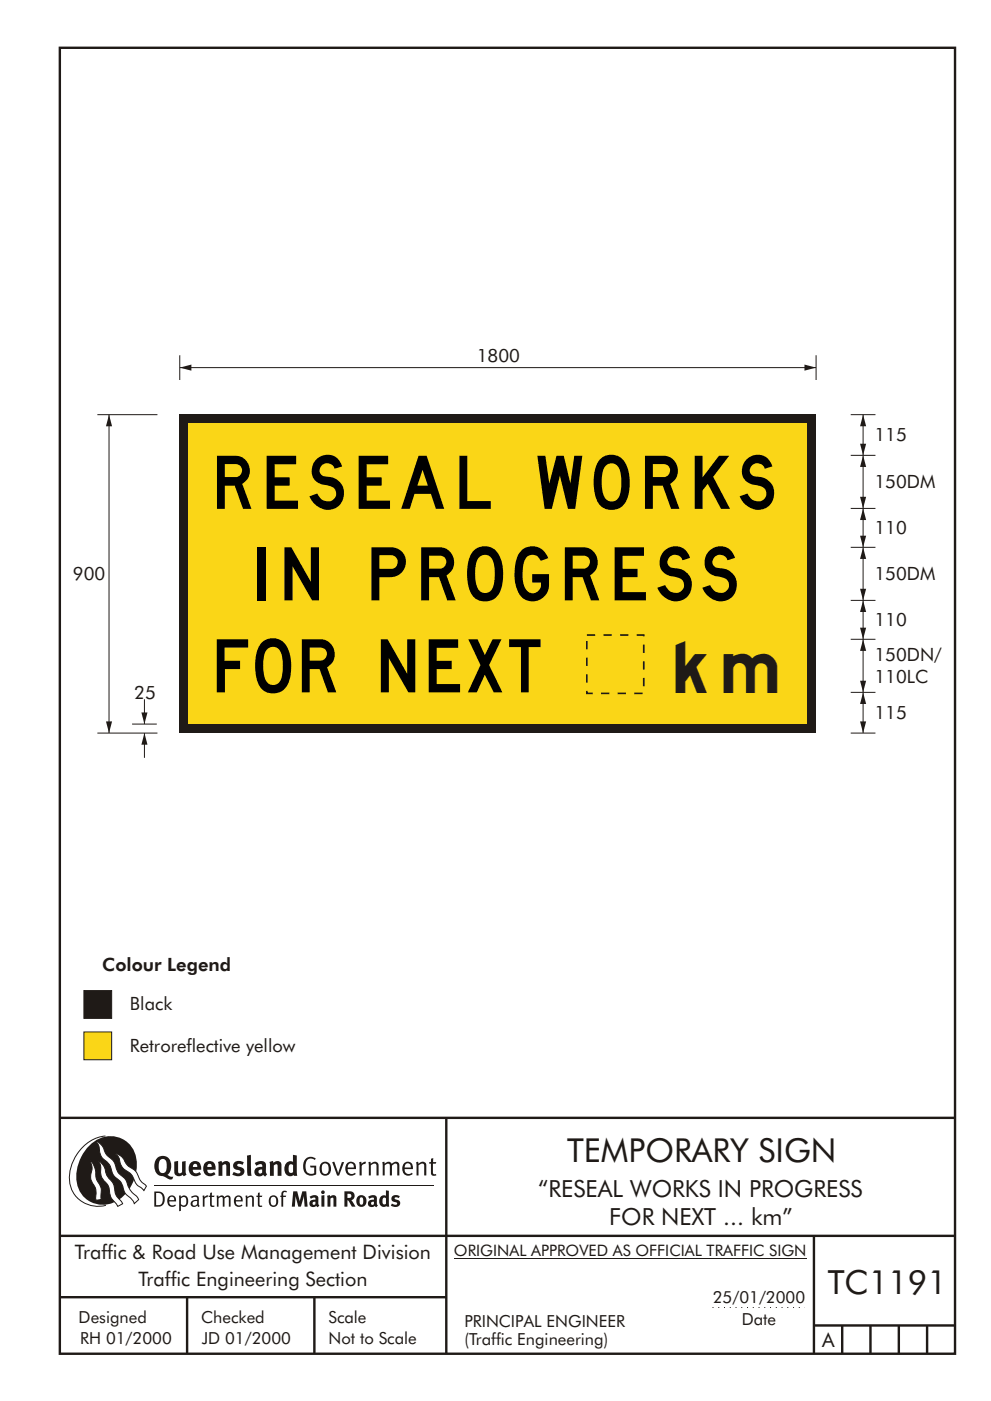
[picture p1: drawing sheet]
<svg xmlns="http://www.w3.org/2000/svg" width="210mm" height="297mm" viewBox="0 0 210 297" stroke-linecap="round" stroke-linejoin="round" font-family="sans-serif">
<path d="M151.2 277.2h19.5" fill="none" stroke="#1f1a17" stroke-width=".21" stroke-dasharray=".2 1" stroke-linecap="butt"/>
<g fill="none" stroke="#1f1a17" stroke-width=".51">
<path d="M12.7 10.1h189.9v276.9h-189.9zM12.7 237h189.8M94.7 236.9v50.1M12.7 262h190M12.7 275h82M39.7 275v12M66.7 275v12M172.7 262v25M172.7 281h30M178.7 281v6M184.7 281v6M190.7 281v6"/>
<path d="M196.7 281v6"/>
</g>
<path d="M96.3 266.7h74.7" fill="none" stroke="#1f1a17" stroke-width=".21"/>
<path d="M17.8 218.8h5.9v5.9h-5.9z" fill-rule="evenodd" fill="#fad617" stroke="#1f1a17" stroke-width=".21"/>
<path d="M17.8 210h5.9v5.9h-5.9z" fill-rule="evenodd" fill="#1f1a17" stroke="#1f1a17" stroke-width=".21"/>
<path d="M38.1 77.9h135M173.1 75.3v5.3" fill="none" stroke="#1f1a17" stroke-width=".21"/>
<g fill="#1f1a17">
<path d="M38.1 87.9h135v67.5h-135z"/>
<path d="M38.1 77.9l2.5-.6v1.3z" fill-rule="evenodd"/>
<path d="M170.7 77.3l2.4 .6-2.4 .7z" fill-rule="evenodd"/>
</g>
<path d="M40 89.8h131.3v63.7h-131.3z" fill="#fad617"/>
<path d="M124.5 134.6h12.1v12.4h-12.1z" fill="none" stroke="#1f1a17" stroke-width=".35" stroke-dasharray="1.8 1.8" stroke-linecap="butt"/>
<path d="M183.1 146.8v8.6" fill="none" stroke="#1f1a17" stroke-width=".21"/>
<g fill="#1f1a17">
<path d="M183.1 146.8l.7 2.5h-1.3z" fill-rule="evenodd"/>
<path d="M182.5 153h1.3l-.7 2.4z" fill-rule="evenodd"/>
</g>
<path d="M183.1 135.5v11.3M180.5 146.8h5.2" fill="none" stroke="#1f1a17" stroke-width=".21"/>
<g fill="#1f1a17">
<path d="M183.1 135.5l.7 2.5h-1.3z" fill-rule="evenodd"/>
<path d="M182.5 144.3h1.3l-.7 2.5z" fill-rule="evenodd"/>
</g>
<path d="M180.5 135.5h5.2M183.1 127.3v8.2" fill="none" stroke="#1f1a17" stroke-width=".21"/>
<g fill="#1f1a17">
<path d="M183.1 127.3l.7 2.5h-1.3z" fill-rule="evenodd"/>
<path d="M182.5 133.1h1.3l-.7 2.4z" fill-rule="evenodd"/>
</g>
<path d="M183.1 116v11.3M180.5 127.3h5.2" fill="none" stroke="#1f1a17" stroke-width=".21"/>
<g fill="#1f1a17">
<path d="M183.1 116l.7 2.5h-1.3z" fill-rule="evenodd"/>
<path d="M182.5 124.8h1.3l-.7 2.5z" fill-rule="evenodd"/>
</g>
<path d="M180.5 116h5.2M183.1 107.8v8.2" fill="none" stroke="#1f1a17" stroke-width=".21"/>
<g fill="#1f1a17">
<path d="M183.1 107.8l.7 2.5h-1.3z" fill-rule="evenodd"/>
<path d="M182.5 113.6h1.3l-.7 2.4z" fill-rule="evenodd"/>
</g>
<path d="M183.1 96.5v11.3M180.5 107.8h5.2" fill="none" stroke="#1f1a17" stroke-width=".21"/>
<g fill="#1f1a17">
<path d="M183.1 96.5l.7 2.5h-1.3z" fill-rule="evenodd"/>
<path d="M182.5 105.3h1.3l-.7 2.5z" fill-rule="evenodd"/>
</g>
<path d="M180.5 96.5h5.2M183.1 87.9v8.6" fill="none" stroke="#1f1a17" stroke-width=".21"/>
<g fill="#1f1a17">
<path d="M183.1 87.9l.7 2.5h-1.3z" fill-rule="evenodd"/>
<path d="M182.5 94.1h1.3l-.7 2.4z" fill-rule="evenodd"/>
</g>
<path d="M38.1 75.3v5.3M180.5 87.9h5.2M28 153.5h5.3M30.6 148.3v5.2" fill="none" stroke="#1f1a17" stroke-width=".21"/>
<path d="M30 151.1h1.3l-.7 2.4z" fill-rule="evenodd" fill="#1f1a17"/>
<path d="M30.6 155.4v5.3" fill="none" stroke="#1f1a17" stroke-width=".21"/>
<path d="M30.6 155.4l.7 2.5h-1.3z" fill-rule="evenodd" fill="#1f1a17"/>
<path d="M23.1 87.9v67.5M20.7 155.4h12.7" fill="none" stroke="#1f1a17" stroke-width=".21"/>
<g fill="#1f1a17">
<path d="M23.1 87.9l.7 2.5h-1.3z" fill-rule="evenodd"/>
<path d="M22.5 153h1.3l-.7 2.4z" fill-rule="evenodd"/>
</g>
<path d="M20.7 87.9h12.7M180.5 155.4h5.2" fill="none" stroke="#1f1a17" stroke-width=".21"/>
<g fill="#1f1a17">
<path d="M64.9 245.6a1.61 1.61 0 0 1 2.1 .1l-.2 .2a1.17 1.17 0 0 0-1.4-.1 1.17 1.17 0 0 0-.6 1.2 1.42 1.42 0 0 0 1.2 1.9l.7-.2v-1.2h-.8l-.1-.4h1.3v1.9a1.82 1.82 0 0 1-2.2-.1 1.82 1.82 0 0 1-.6-2.1l.2-.7z" fill-rule="evenodd"/>
<path d="M68.2 246.6a1.77 1.77 0 0 0 .4 2.6 1.39 1.39 0 0 0 1.4-.5 1.39 1.39 0 0 0 .2-1.5 1.19 1.19 0 0 0-2-.6zM68.5 246.8a.83 .83 0 0 1 1 .1 .83 .83 0 0 1 .2 1 .75 .75 0 0 1-.6 1 .75 .75 0 0 1-.8-.8v-.9z" fill-rule="evenodd"/>
<path d="M70.5 246.4l.4-.1 .8 2.4 .8-2.3h.5l-1.1 2.8h-.4z" fill-rule="evenodd"/>
<path d="M73.6 246.7a1.74 1.74 0 0 0 .5 2.5h.9l.5-.3-.2-.3a.89 .89 0 0 1-1.1 .2 .89 .89 0 0 1-.4-.9h1.7a1.15 1.15 0 0 0-.4-1.4 1.15 1.15 0 0 0-1.5 .2zM74 246.9a.67 .67 0 0 1 .8-.1 .67 .67 0 0 1 .3 .7h-1.3z" fill-rule="evenodd"/>
<path d="M76.2 246.4l.4-.1 .1 .5 .5-.4 .5-.1-.2 .5a.61 .61 0 0 0-.8 .6v1.8h-.4z" fill-rule="evenodd"/>
<path d="M78.1 246.4l.5-.1 .1 .5a.89 .89 0 0 1 .9-.5 .89 .89 0 0 1 .7 .8v2.1h-.4v-2.1l-.1-.3-.3-.1-.8 .4v2.1h-.4z" fill-rule="evenodd"/>
<path d="M81.1 246.4l.4-.1 .1 .4a.83 .83 0 0 1 .8-.4 .83 .83 0 0 1 .7 .5 .86 .86 0 0 1 .9-.5 .86 .86 0 0 1 .7 .8v2.1h-.4l-.1-2.3a.5 .5 0 0 0-.8 0l-.2 .2v2.1h-.5v-2.2l-.4-.3-.7 .4v2.1h-.4z" fill-rule="evenodd"/>
<path d="M85.7 246.7a1.74 1.74 0 0 0 .5 2.5h.9l.5-.3-.2-.3a.89 .89 0 0 1-1.1 .2 .89 .89 0 0 1-.4-.9h1.7a1.15 1.15 0 0 0-.5-1.4 1.15 1.15 0 0 0-1.4 .2zM86 246.9a.67 .67 0 0 1 .9-.1 .67 .67 0 0 1 .3 .7h-1.3z" fill-rule="evenodd"/>
<path d="M88.3 246.4l.4-.1 .1 .5a.89 .89 0 0 1 .9-.5 .89 .89 0 0 1 .7 .8v2.1h-.4v-2.1l-.1-.3-.3-.1-.8 .4v2.1h-.4z" fill-rule="evenodd"/>
<path d="M91.5 245.7l.4-.2v.9h.7l-.2 .3h-.5v2.1l.1 .1h.5l.1 .3a.71 .71 0 0 1-1.2-.5v-2h-.3v-.3h.3z" fill-rule="evenodd"/>
<path d="M37 246.3l.8-.2v2a.46 .46 0 0 0 .2 .7 .46 .46 0 0 0 .6-.3v-2.2l.8-.1v2.3l.2 .6-.6 .3-.2-.3a1.03 1.03 0 0 1-1.2 .2 1.03 1.03 0 0 1-.6-1z" fill-rule="evenodd"/>
<path d="M40.4 246.6a1.64 1.64 0 0 0 0 2.3 1.64 1.64 0 0 0 2.3 .1l-.4-.5a.78 .78 0 0 1-.9 .3 .78 .78 0 0 1-.5-.8h1.8a1.37 1.37 0 0 0-.6-1.6 1.37 1.37 0 0 0-1.7 .2zM41 246.9a.48 .48 0 0 1 .7-.1 .48 .48 0 0 1 .2 .6h-1z" fill-rule="evenodd"/>
<path d="M43.5 246.6a1.65 1.65 0 0 0-.2 2 1.65 1.65 0 0 0 1.9 .7l.5-.3-.3-.5a.78 .78 0 0 1-.9 .3 .78 .78 0 0 1-.5-.8h1.8a1.37 1.37 0 0 0-.6-1.6 1.37 1.37 0 0 0-1.7 .2zM44.1 246.9a.48 .48 0 0 1 .6-.1 .48 .48 0 0 1 .2 .6h-.9z" fill-rule="evenodd"/>
<path d="M46.3 246.4l.7-.3 .1 .4a.95 .95 0 0 1 1-.3 .95 .95 0 0 1 .7 .9v2.2h-.8v-2.3l-.3-.2-.5 .3v2.2h-.8z" fill-rule="evenodd"/>
<path d="M49.7 246.5a1.73 1.73 0 0 1 2-.1l-.2 .6-.6-.2a.42 .42 0 0 0-.6 .3l.2 .2a1.23 1.23 0 0 1 1.4 1 1.47 1.47 0 0 1-2.3 .9l-.3-.1 .3-.6 .7 .3a.47 .47 0 0 0 .7-.3 .87 .87 0 0 0-1-.6l-.4-.2-.1-.4z" fill-rule="evenodd"/>
<path d="M54.1 246.6l.3 .6 .3-.2a.62 .62 0 0 1 .9 0v.4a1.21 1.21 0 0 0-1.3 .3 1.21 1.21 0 0 0-.2 1.4 1.19 1.19 0 0 0 1.7 0l.5 .3 .4-.4-.3-.4v-1.3a.96 .96 0 0 0-1.3-1.1zM55 248.1l.6-.1v.6a.43 .43 0 0 1-.6 .1 .43 .43 0 0 1 0-.6z" fill-rule="evenodd"/>
<path d="M57.2 246.4l.7-.3 .1 .4a.95 .95 0 0 1 1-.3 .95 .95 0 0 1 .7 .9v2.2h-.8v-2.3l-.3-.2-.5 .3v2.2h-.8z" fill-rule="evenodd"/>
<path d="M62.2 244.8v1.6a1.29 1.29 0 0 0-1.4 .1 1.29 1.29 0 0 0-.5 1.3 1.24 1.24 0 0 0 .5 1.4 1.24 1.24 0 0 0 1.5-.1l.1 .2h.7l-.1-4.3zM61.5 246.9h.4l.3 .1v1.5l-.3 .2a.48 .48 0 0 1-.6-.5 1.52 1.52 0 0 1 .2-1.3z" fill-rule="evenodd"/>
<path d="M52.4 245l.8-.2 .2 4.5h-.8l-.1-.2z" fill-rule="evenodd"/>
</g>
<path d="M22.4 240.9a9 9 0 0 0-7.4 10.8 6.2 6.2 0 0 0 7.5 3.9M32.7 251.4h59.4" fill="none" stroke="#1f1a17" stroke-width=".21"/>
<path d="M19.1 242.7a5.7 5.7 0 0 1 6.5-1.4 5.7 5.7 0 0 1 3.4 5.7 8.6 8.6 0 0 1-6.2 8.4 5.7 5.7 0 0 1-6.5-7.1 9.9 9.9 0 0 1 2.8-5.6z" fill-rule="evenodd" fill="#1f1a17"/>
<path d="M24.4 244.6a3.1 3.1 0 0 1 2.3 2.1l.8 .8a3.2 3.2 0 0 1 2 2.3l.4 .7 1.2 1-.6 .9-.2-.3a3.5 3.5 0 0 1-1.9-2 3.8 3.8 0 0 0-2.1-2.2 3.5 3.5 0 0 1-1-2.3zM20.4 242a3.4 3.4 0 0 1 1.9 2.4l.7 .9a3.3 3.3 0 0 1 1.7 2.5 4.4 4.4 0 0 0 1.7 2l.3 .3a6.1 6.1 0 0 0 2.5 3.7l.2 .5-.9 .9a6.1 6.1 0 0 0-1.9-2.2l-.4-.7a3.6 3.6 0 0 0-1.9-2.8l-.6-1.1a3.6 3.6 0 0 0-1.9-2.8 3.7 3.7 0 0 1-.8-2.4zM21 246.2a3.4 3.4 0 0 1 1.5 2.7l.6 .9a3.8 3.8 0 0 1 1.4 3.1l.3 .8 1.2 1.5-1 .6-.5-.8a3.2 3.2 0 0 1-1.3-2.8 4.3 4.3 0 0 0-1.4-2.2 4.7 4.7 0 0 1-.5-2.9zM19.2 246.1a5.1 5.1 0 0 1 1.2 3.7l.3 .7a3.1 3.1 0 0 1 .7 3l.1 .8-1.1 .2-.1-.8a3.5 3.5 0 0 0-.9-3.2 3.6 3.6 0 0 1 .1-2.6z" fill-rule="evenodd" fill="#fff" stroke="#1f1a17" stroke-width=".21"/>
<g fill="#1f1a17">
<path d="M33.4 245.5a2.51 2.51 0 0 0 .4 3.7l.8 .2a2.78 2.78 0 0 0 2 .6l.2-.5h-.6l-.7-.4a2.56 2.56 0 0 0 0-3.8 1.83 1.83 0 0 0-2.1 .2zM34 245.9a.87 .87 0 0 1 1 0 .87 .87 0 0 1 .4 .9v.4a1.17 1.17 0 0 1-.9 1.5h-.3a2.38 2.38 0 0 1-.2-2.8z" fill-rule="evenodd"/>
<path d="M33.1 252.9v2.6a1.12 1.12 0 0 0 1.2-.3 1.12 1.12 0 0 0 .2-1.1l-.1-.6-.3-.4zM32.7 252.6h1.1a1.67 1.67 0 0 1 1.2 1.7 1.67 1.67 0 0 1-1.3 1.5h-1zM36.1 253.9l-.2 .6h1.1a.55 .55 0 0 0-.3-.7 .55 .55 0 0 0-.6 .1zM35.8 253.8a.95 .95 0 0 1 1.2-.2 .95 .95 0 0 1 .4 1.1h-1.5a.72 .72 0 0 0 .4 .8 .72 .72 0 0 0 .9-.1l.1 .2a1.15 1.15 0 0 1-1.5 0 1.15 1.15 0 0 1-.2-1.5zM38.4 254.1v1.2a.7 .7 0 0 0 .9 .1 .7 .7 0 0 0 .2-.9 .61 .61 0 0 0-.4-.7 .61 .61 0 0 0-.7 .3zM38 253.5l.3-.1 .1 .4a.95 .95 0 0 1 1.2-.1 .95 .95 0 0 1 .3 1.1 .92 .92 0 0 1-.5 1 .92 .92 0 0 1-1-.2v1.1l-.4 .1zM40.9 254.9a.5 .5 0 0 0 .2 .7 .5 .5 0 0 0 .7-.3v-.7zM40.5 253.8a1 1 0 0 1 1.7 .2v1.4l.2 .3-.2 .2-.3-.3a.78 .78 0 0 1-1.4-.1 .78 .78 0 0 1 .8-1.1h.5a.58 .58 0 0 0-.3-.7 .58 .58 0 0 0-.7 .3zM43 253.5l.3-.1 .1 .4 .3-.3h.5l-.2 .3a.52 .52 0 0 0-.6 .6v1.4h-.4zM44.6 252.9l.4-.1-.1 .7h.6l-.1 .3h-.5v1.5a.35 .35 0 0 0 .6 .3v.2a.57 .57 0 0 1-.6 .1 .57 .57 0 0 1-.3-.5v-1.6h-.3v-.3h.3zM45.9 253.5l.4-.1 .1 .4 .2-.2a.64 .64 0 0 1 1 .2 .7 .7 0 0 1 .8-.4 .7 .7 0 0 1 .5 .7v1.7h-.4v-1.7l-.2-.3-.7 .3v1.7h-.3v-1.6a.38 .38 0 0 0-.3-.5 .38 .38 0 0 0-.5 .3l-.1 .1v1.7h-.4zM50.2 253.9l-.2 .6h1.1a.55 .55 0 0 0-.2-.7 .55 .55 0 0 0-.7 .1zM49.9 253.8a.95 .95 0 0 1 1.2-.2 .95 .95 0 0 1 .4 1.1h-1.5a.72 .72 0 0 0 .4 .8 .72 .72 0 0 0 .9-.1l.1 .2a1.15 1.15 0 0 1-1.5 0 1.15 1.15 0 0 1-.2-1.5zM52.1 253.5l.3-.1 .1 .4a.72 .72 0 0 1 .8-.4 .72 .72 0 0 1 .6 .7v1.7h-.4v-1.5a.45 .45 0 0 0-.3-.6 .45 .45 0 0 0-.5 .3l-.2 .1v1.7h-.3zM54.7 252.9l.4-.1v.7h.6l-.1 .3h-.5v1.5a.35 .35 0 0 0 .5 .3v.2a.57 .57 0 0 1-.6 .1 .57 .57 0 0 1-.3-.5v-1.6h-.3v-.3h.3zM57.6 253.9l-.2 .7a.65 .65 0 0 0 .3 .9 .65 .65 0 0 0 .8-.3l.1-.1a.93 .93 0 0 0-.7-1.4zM57.3 253.8a1.12 1.12 0 0 1 1.4 0 1.12 1.12 0 0 1 .2 1.4 1.01 1.01 0 0 1-1.2 .7 1.01 1.01 0 0 1-.7-1.2zM59.9 252.6l.5-.2 .5 .2-.2 .2-.3-.1-.3 .2v.6h.6l-.1 .3h-.5v2h-.4v-2h-.2v-.3h.2zM62.2 252.6l-.3 3.2h.7l.1-2.2 .6 2.2h.5l.7-2.2 .1 2.2h.7l-.3-3.2h-.9l-.5 2.1-.5-2.1zM65.7 253.7l.3 .5a.51 .51 0 0 1 .5-.3 .51 .51 0 0 1 .4 .4v.1a.88 .88 0 0 0-1.1 .3 .88 .88 0 0 0 .2 1.1 .9 .9 0 0 0 1.1-.1l.3 .3 .4-.4-.3-.3v-1.1a.87 .87 0 0 0-.4-.8 .87 .87 0 0 0-1 .1zM66.4 254.9l.5-.1v.5l-.1 .1h-.3l-.2-.1zM68.2 253.5v2.3h.6v-2.4zM68.1 252.8a.4 .4 0 0 0 .8 0 .4 .4 0 0 0-.8 0zM69.4 253.5l.1 2.3h.6v-1.7a.33 .33 0 0 1 .4-.2 .33 .33 0 0 1 .2 .4v1.5h.7v-1.7a.75 .75 0 0 0-.6-.7 .75 .75 0 0 0-.8 .3v-.3zM73.1 252.6v3.2h.6v-1.3l.3 .2 .7 1.1h.7l-.9-1.4a.94 .94 0 0 0 .7-1 .94 .94 0 0 0-.9-.8zM73.7 253.1a.51 .51 0 0 1 .7 .1 .51 .51 0 0 1-.1 .8h-.6zM75.9 253.7a1.19 1.19 0 0 0-.1 1.8 1.19 1.19 0 0 0 1.7-.1 1.19 1.19 0 0 0 0-1.6 1.19 1.19 0 0 0-1.6-.1zM76.5 253.9h.2a.99 .99 0 0 1 0 1.5 1.06 1.06 0 0 1-.2-1.5zM78.1 253.7l.3 .5a.51 .51 0 0 1 .5-.3 .51 .51 0 0 1 .4 .4v.1a.88 .88 0 0 0-1.1 .3 .88 .88 0 0 0 .2 1.1 .9 .9 0 0 0 1.1-.1l.3 .3 .4-.4-.2-.3v-1.1a.87 .87 0 0 0-.5-.8 .87 .87 0 0 0-1 .1zM78.9 254.9l.4-.1v.5l-.1 .1h-.3l-.2-.1zM81.9 252.4v1.2a1.2 1.2 0 0 0-1.4 .5 1.2 1.2 0 0 0 .2 1.5l.5 .3 .8-.2v.1h.6l-.1-3.3zM81.4 254l.5 .1-.1 1.2a.46 .46 0 0 1-.5 0 .46 .46 0 0 1-.2-.6zM83.3 253.6a.79 .79 0 0 0-.2 1 .79 .79 0 0 0 1 .3 .33 .33 0 0 1 0 .5 .33 .33 0 0 1-.5 0l-.5-.2-.2 .4a1.15 1.15 0 0 0 1.2 .3 1.15 1.15 0 0 0 .8-1 1.49 1.49 0 0 0-1.2-.7 .4 .4 0 0 1 .3-.4 .4 .4 0 0 1 .4 .1l.2 .1 .2-.4a1.47 1.47 0 0 0-1.5 0z" fill-rule="evenodd"/>
</g>
<g font-size="11.3">
<text x="46" y="107.9">RESEAL WORKS</text>
<text x="54.7" y="127.3">IN PROGRESS</text>
<text x="46" y="146.8">FOR NEXT</text>
</g>
<text font-size="8.3" fill="#1f1a17" x="143.4" y="147">km</text>
<text font-size="7.1" fill="#1f1a17" x="175.6" y="274.3">TC1191</text>
<text font-size="7" fill="#1f1a17" x="120.3" y="246.3">TEMPORARY SIGN</text>
<g font-size="5" fill="#1f1a17">
<text x="114.2" y="253.8">“RESEAL WORKS IN PROGRESS</text>
<text x="129.3" y="259.8">FOR NEXT ... km”</text>
</g>
<g font-size="4.2" fill="#1f1a17">
<text x="15.9" y="267">Traffic &amp; Road Use Management Division</text>
<text x="29.4" y="272.6">Traffic Engineering Section</text>
<text x="174.4" y="285.6">A</text>
</g>
<g font-size="3.9" fill="#1f1a17">
<text x="101.2" y="76.7">1800</text>
<text x="185.5" y="93.6">115</text>
<text x="185.5" y="103.4">150DM</text>
<text x="185.5" y="113.3">110</text>
<text x="15.5" y="123">900</text>
<text x="185.5" y="122.9">150DM</text>
<text x="185.5" y="132.8">110</text>
<text x="185.5" y="140.2">150DN/</text>
<text x="28.5" y="148.3">25</text>
<text x="185.5" y="144.9">110LC</text>
<text x="185.5" y="152.4">115</text>
<text x="21.7" y="205.9">Colour Legend</text>
<text x="27.6" y="214.2">Black</text>
<text x="27.6" y="223">Retroreflective yellow</text>
</g>
<g font-size="3.5" fill="#1f1a17">
<text x="16.7" y="280.5">Designed</text>
<text x="42.7" y="280.5">Checked</text>
<text x="69.7" y="280.5">Scale</text>
<text x="98.5" y="281.4">PRINCIPAL ENGINEER</text>
<text x="151.2" y="276.3">25/01/2000</text>
<text x="157.4" y="281">Date</text>
<text x="17" y="284.9">RH 01/2000</text>
<text x="42.8" y="284.9">JD 01/2000</text>
<text x="69.7" y="285">Not to Scale</text>
<text x="98.5" y="285.1">(Traffic Engineering)</text>
</g>
<text font-size="3.4" fill="#1f1a17" x="96.3" y="266.3">ORIGINAL APPROVED AS OFFICIAL TRAFFIC SIGN</text>
</svg>
